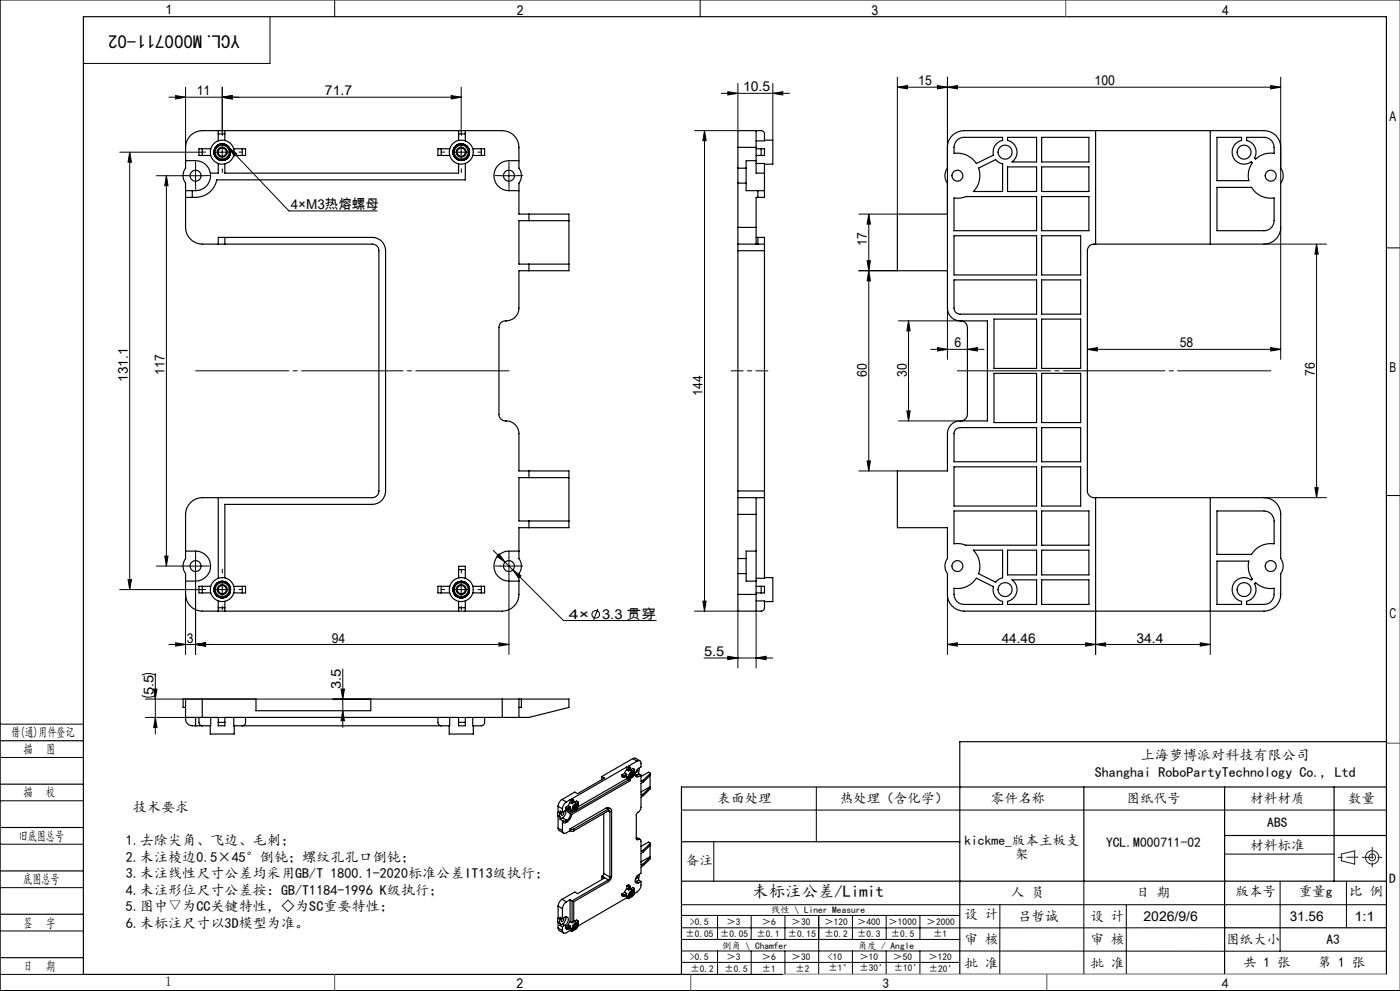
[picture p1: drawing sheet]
<svg xmlns="http://www.w3.org/2000/svg" width="420mm" height="297mm" viewBox="0 0 420 297" stroke-linecap="round" stroke-linejoin="round" font-family="sans-serif">
<g fill="none" stroke="#000" stroke-width=".3">
<path d="M100.4 0v5M210 0v5M420 0h-419.9v297h419.9M81 5v14h-56M50.7 29.1h87.7M52.7 28.6l3 .5-3 .6zM55.7 26.1v18.1M66.7 29.1l3-.5v1.1zM66.7 26.1v13.4M135.4 28.6l3 .5-3 .6zM138.4 26.1v13.4M211.3 39.2v144"/>
<path d="M211.3 39.2l.5 3h-.9zM216.4 28h20.5M218.3 27.5l3.1 .5-3.1 .5zM221.4 25v14.2h-13M231.8 28l3-.5v1zM231.8 25v17M269.2 26.1l3-.5v1zM269.2 26.1h115M269.2 23.1v41.1h-11.6M281.2 25.6l3 .5-3 .5zM284.2 26.1l3-.5v1zM284.2 23.1v58"/>
<path d="M381.2 25.6l3 .5-3 .5zM384.2 23.1v31.8M35.9 45.6h24.7M38.9 45.6l.5 3h-1zM38.9 45.6v131.1M46.9 52.7h7.6M49.9 52.7l.5 3h-1zM49.9 52.7v116.9M56.2 52.7h5M58.7 50.2v4.9M64.2 45.6h5M66.7 43.1v5"/>
<path d="M68.6 44.2l2.4 1.9-.7 .7zM68.6 44.2l18.1 19h26.4M135.9 45.6h5M138.4 43.1v5M150.2 52.7h5M152.7 50.2v4.9M260.1 78.1h1l-.5 3zM260.6 64.2l.5 3h-1zM260.6 64.2v76.9M379.2 73.2h18.8M384.2 68.2v39.5M395 73.2l.5 3h-1z"/>
<path d="M395 73.2v76M415.9 74.3h4.1M257.6 81.1h11.6M260.6 81.1l.5 3.1h-1zM269.6 96.2h18.4M272.6 96.2l.4 3h-.9zM272.6 96.2v29.9M284.2 92.4v15.3M279.2 104.7h16M281.2 104.2l3 .5-3 .5zM290.2 104.7l3-.5v1zM326.2 104.7l3-.5v1z"/>
<path d="M326.2 104.7h58M381.2 104.2l3 .5-3 .5zM260.1 138.1h1l-.5 3zM269.6 126.1h18.4M272.1 123.2h.9l-.4 2.9zM257.6 141.1h11.6M379.2 149.2h18.8M394.5 146.2h1l-.5 3zM415.9 148.5h4.1M35.9 176.7h24.7M38.4 173.7h1l-.5 3zM46.9 169.6h7.6"/>
<path d="M49.4 166.6h1l-.5 3zM55.7 178.1v18M56.2 169.6h5M58.7 173.8v22.3M58.7 167.1v5.1M64.2 176.7h5M66.7 174.2v5M135.9 176.7h5M138.4 174.2v5M148 165l3.5 3.5M149 166.7l.8-.7 1.7 2.5zM150.2 169.6h5"/>
<path d="M151.5 168.5l17.6 17.5h27.8M152.7 167.1v5.1M152.7 173.8v22.3M153.8 170.8l2.5 1.8-.7 .7zM284.2 178.1v18M50.7 193.1h102M52.7 192.6l3 .5-3 .5zM58.7 193.1l3-.5v1zM149.7 192.6l3 .5-3 .5zM179.4 182.5l-1.3 3.2M208.4 183.2h13v17M210.9 180.2h.9l-.5 3z"/>
<path d="M211.2 197.2h20.6M218.3 196.7l3.1 .5-3.1 .5zM226.8 197.2l3-.5v1zM226.8 183.2v17M284.2 193.1l3-.5v1zM325.7 192.6l3 .5-3 .5zM328.7 193.1l3-.5v1zM328.7 183.2v12.9M360.1 192.6l3 .5-3 .5zM363.1 193.1h-78.9M363.1 183.2v12.9M0 217h25"/>
<path d="M42.5 208.5l1.9 .4 2.2-.4M42.5 202.3l1.9-.4 2.2 .4M43.6 215h96M43.6 209.5h67.6M46.1 206.5h1l-.5 3zM46.6 215l.5 3h-1zM46.6 201.9v18.1M102.3 206.5h1l-.5 3zM102.8 213l.5 3h-1zM102.8 200.5v17.5M0 227h25M0 240h25"/>
<path d="M244.9 236v16.3M0 253h25M204.4 242.8h211.5M214.1 252.4v11.8M367.4 256h32.8M0 266h25M0 279h25M204.4 271.1h211.5M204.4 278.1h163M204.4 274.4h83.5M215.3 274.4v7.1M225.4 274.4v7.1"/>
<path d="M235.5 274.4v7.1M245.6 274.4v17.6M255.7 274.4v7.1M265.9 274.4v7.1M276 274.4v7.1M300 271.1l-.1 21M325.2 264.1v27.9M337.9 271.1v20.9M384 264.2v20.9M403.9 264.1v14M0 292h25M204.4 285l211.5 .1"/>
<path d="M204.4 288.4h83.5M204.5 281.5h83.5M215.3 285v7M225.4 285v7M235.5 285v7M255.7 285v7M265.9 285v7M276 285v7M287.9 292h128"/>
<circle cx="178.7" cy="184.1" r="1.14"/>
</g>
<g fill="none" stroke="#191924" stroke-width=".3">
<path d="M402.4 256l4-1v4l-4-1z"/>
<circle cx="411.7" cy="257" r="1"/>
<circle cx="411.7" cy="257" r="2"/>
</g>
<path d="M58.7 111.1h94M287.2 111.1h94" fill="none" stroke="#000" stroke-width=".3" stroke-dasharray="30.5 1.3 1.3 1.3" stroke-dashoffset="2.5"/>
<g fill="none" stroke="#000" stroke-width=".3" stroke-dasharray="30.5 1.3 1.3 1.3">
<path d="M56.2 52.6h-1.7M58.7 50.1v-1.6M58.7 55.1v1.7M61.2 52.6h1.6M61.7 45.6h-1.1M66.7 40.6v-1.1M66.7 50.6v1.1M71.7 45.6h1.1M133.4 45.6h-1.1M138.4 40.6v-1.1M138.4 50.6v1.1M143.4 45.6h1.1"/>
<path d="M150.2 52.6h-1.7M152.7 50.1v-1.6M152.7 55.1v1.7M155.2 52.6h1.6M56.2 169.6h-1.7M58.7 167.1v-1.6M58.7 172.1v1.7M61.2 169.6h1.6M61.7 176.7h-1.1M66.7 171.7v-1.1M71.7 176.7h1.1M133.4 176.7h-1.1"/>
<path d="M138.4 171.7v-1.1M143.4 176.7h1.1M150.2 169.6h-1.7M152.7 167.1v-1.6M152.7 172.1v1.7M155.2 169.6h1.6M66.7 181.7v1.1M138.4 181.7v1.1"/>
</g>
<path d="M230.4 111.1h-11" fill="none" stroke="#000" stroke-width=".3" stroke-dasharray="30.5 1.3 1.3 1.3" stroke-dashoffset="26.9"/>
<g fill="none" stroke="#000" stroke-width=".35">
<path d="M25 5h390.9v287h-390.9zM65.5 39.2v.9M67.5 39.2v.9M137.6 39.2v.9M139.6 39.2v.9M226.8 39.2v5M328.7 39.2v34M363.1 39.2v34M55.7 57.1h2M55.7 59.2h2M55.7 48.2a7.4 7.4 0 0 1 5.9 1 4.5 4.5 0 0 1 1.5 2.7M57.7 57.1v2.1"/>
<path d="M60.7 44.6h-1v2h1M60.7 44.6v2M60.7 46.6h2.5M60.7 44.6h2.5M63.1 51.9a4.6 4.6 0 0 1-5.4 5.2M64.2 45.1l.1 1.2M64.2 45v.1M64.3 46.4h.1M64.3 44.9h.1M64.3 44.9l.1 .1h-.2M64.3 46.4l.3 .5M64.3 44.7h.1"/>
<path d="M64.3 44.7v.1M64.6 47h.1M64.6 44.3h.1M64.6 44.3v.3h-.2M64.6 47l.5 .6 .2-.1v.2l.6 .3M65.5 49v2.9h-2.4M65.5 40.1v2.1M65.5 40.1h2M65.9 43.2h.1M65.9 43.2l-.7 .4-.6 .6M65.9 48h1.5M65.9 48h.1"/>
<path d="M65.9 43.2h1.5M67.4 43.2h.1M67.5 48h.1M67.5 43.2l.7 .4 .6 .6M67.5 40.1v2M67.5 49.1v2.8h70.1v-2.8M68.8 44.2h.1M68.8 47l-.6 .6-.2-.1v.2l-.5 .3M68.8 46.9h.1M68.8 44.3l.2 .3M69 44.6h.1M69 44.7v.1"/>
<path d="M69 46.4l-.2 .5M69 44.8h.1M69.1 46.3h.1M69.1 44.9l-.2 .1h.2M69.1 45.1v1.2M69.1 45v.1M70.1 46.6h2.6M70.1 44.6h2.6M72.7 44.6h1v2h-1M72.7 44.6v2M132.4 44.6h-1v2h1M132.4 44.6v2"/>
<path d="M132.4 46.6h2.5M132.4 44.6h2.5M135.9 45v.1M135.9 45.1l.1 1.2M136 44.8v.1M136 46.4l.3 .4-.1 .1M136 46.4h.1M136 44.9l-.1 .1M136.1 44.6v.1M136.1 44.7l.1 .1h-.2M136.2 44.3h.1M136.2 44.3l.1 .1-.2 .2"/>
<path d="M136.3 47h.1M136.3 47l.5 .6M136.8 47.6h.1M136.9 47.6l.1 .1M137 43.5h.1M137 43.5l-.7 .7M137.1 47.7h.1M137.1 47.7l.7 .3 .9 .1M137.6 40.1v2M137.6 40.1h2M138.7 43.1h-.9l-.7 .4M138.7 48.1h.1"/>
<path d="M138.7 43.1h.1M138.7 43.1l.4 .1M139.1 43.2h.1M139.1 48h.1M139.1 48l-.3-.1-.1 .2M139.1 43.2l.6 .3M139.6 49v4.9h-74.5a6.6 6.6 0 0 1-7.4 5.3M139.6 40.1v2.1M139.7 43.5h.1M139.7 47.7l-.6 .3M139.7 43.5l.8 .7M139.7 47.7h.1"/>
<path d="M139.9 47.6h.1M139.9 47.6l-.2 .1M140.5 47l-.6 .6M140.5 44.2h.1M140.5 44.3l-.1 .1 .3 .2M140.5 46.9v.1M140.7 44.6v.1M140.7 44.7l-.1 .1h.2M140.8 44.9v1.4M140.8 44.8v.1M140.8 46.3v.1M140.8 46.4l-.4 .4 .1 .1"/>
<path d="M141.8 46.6h2.6M141.8 44.6h2.6M144.4 44.6h1v2h-1M144.4 44.6v2M155.7 48.2a6.9 6.9 0 0 0-6.4 1.4 4.5 4.5 0 0 0-.7 4.9 4.5 4.5 0 0 0 4.1 2.6h3M221.4 50.4v4.5M221.4 50.4h2.4M221.4 54.9h2.4M221.4 44.2v6.2M221.4 54.9v13.3M221.4 44.2h5.4M223.8 50.4v4.5"/>
<path d="M223.8 54.9v2.2h3.6M226.8 42.2h2.5v-2.1a.96 .96 0 0 0-.9-.9h-7v5M226.8 48.2v3.7h2.5M226.8 46.6h1.6M226.8 44.6h1.6M226.8 48.2h-3v2.2M226.8 44.2v4M226.8 49h2.5v2.9M227.4 57.1h1.9M227.4 59.2h-.6v9M227.4 57.1v2.1M228.4 44.6h.9v2h-.9"/>
<path d="M228.4 44.6v2M229.3 57.1v2.1h-1.9M229.3 51.9v5.2M229.3 42h2.5v7.2h-2.5M285.7 40.6a5.2 5.2 0 0 1 3.5-1.4h90a4.9 4.9 0 0 1 5 5v6.2a3.8 3.8 0 0 1 0 4.5v13.3a5 5 0 0 1-5 5h-51a1.99 1.99 0 0 0-2 1.9v72a2.05 2.05 0 0 0 2 2.1h51a5 5 0 0 1 5 5v13.2a3.8 3.8 0 0 1 0 4.5v6.2a5 5 0 0 1-5 5.1h-90a5 5 0 0 1-5-5.1v-6.2a3.7 3.7 0 0 1 0-4.5v-9.3h-15v-17h15v-11.1a3.8 3.8 0 0 1 3.8-3.9h8.2v-29.9h-8.2a3.8 3.8 0 0 1-3.8-3.8v-11.3h-15v-16.9h15v-9.3a3.6 3.6 0 0 1 0-4.5v-6.2a4.8 4.8 0 0 1 1.5-3.6zM286.2 59.3a6.6 6.6 0 0 0 3.6-.4h21.2v10.2h-24.8zM287.1 42a2.87 2.87 0 0 1 2.1-.8h11.6v.9a3.6 3.6 0 0 0-2.8 4.4l-5.1 2.5a6.8 6.8 0 0 0-6.7-3 4.5 4.5 0 0 1 .9-4zM293.6 50.4l5.1-2.6 .9 .8 1.2 .5v8.3h-8.8a6.9 6.9 0 0 0 1.6-7zM302.3 41.2h8.7v7.3h-7.4a3.6 3.6 0 0 0 1.4-3.6 3.6 3.6 0 0 0-2.7-2.8zM302.3 50h8.7v7.4h-8.7zM312.5 41.2h14.2v7.3h-14.2zM312.5 58.9h14.2v10.2h-14.2z"/>
<path d="M312.5 50h14.2v7.4h-14.2zM365.1 41.2h7.4v.9a3.6 3.6 0 0 0-2.6 5 3.6 3.6 0 0 0 5.5 1.4l.3 .3a6.6 6.6 0 0 0-1 5.3h-9.6zM365.1 56.2h10.4a6.7 6.7 0 0 0 6.7 3.1v6.8a3 3 0 0 1-3 3h-14.1zM374 41.2h5.2a3 3 0 0 1 3 3v1.8a6.6 6.6 0 0 0-5.5 1.7l-.4-.3a3.6 3.6 0 0 0-2.3-5.3zM65.5 73.2h-4.8a5.1 5.1 0 0 1-5-5v-13.3a3.8 3.8 0 0 1 0-4.5v-6.2a5 5 0 0 1 5-5h90a5 5 0 0 1 5 5v6.2a3.8 3.8 0 0 1 0 4.5v9.3h15v16.9h-15v11.3a3.9 3.9 0 0 1-4.4 3.8l-1.1 .5-.5 1.4v26a2 2 0 0 0 2.2 2 3.9 3.9 0 0 1 3.8 3.9v11.1h15v17h-15v9.3a3.8 3.8 0 0 1 0 4.5v6.2a5.1 5.1 0 0 1-5 5.1h-90a5.1 5.1 0 0 1-5-5.1v-6.2a3.8 3.8 0 0 1 0-4.5v-13.2a5.1 5.1 0 0 1 5-5h51a1.99 1.99 0 0 0 2-2.1v-72a1.93 1.93 0 0 0-2-1.9h-44.2M65.5 73.2h2M67.5 71.2h44.2a4 4 0 0 1 4 3.9v72a4 4 0 0 1-4 4.1h-44.2v22M67.5 71.2h-2v2M67.5 71.2v2M158.7 64.2v1.9M158.7 79.2v1.9M170.7 66.1h-15v13.1h15"/>
<path d="M221.4 68.2v5M221.4 73.2v1.9M221.4 73.2h6M221.4 68.2h5.4M221.4 75.1v72M221.4 75.1h7.9M226.8 68.2v5M226.8 71.2h.6M227.4 71.2h1.9v2M227.4 73.2h1.9M227.4 71.2v2M229.3 73.2v1.9"/>
<path d="M229.3 75.1v72M286.2 70.7h24.8v11.7h-24.8zM312.5 70.7h11.7v11.7h-11.7zM286.2 83.9h24.8v10.3h-23a1.81 1.81 0 0 1-1.8-1.8zM288.2 96.2a2.01 2.01 0 0 1 2 1.9v26a2.01 2.01 0 0 1-2 2M298.2 95.6h12.8v14.8h-12.8zM312.5 83.9h11.7v10.3h-11.7zM312.5 95.6h11.7v14.8h-11.7zM298.2 111.9h12.8v14.7h-12.8zM312.5 111.9h11.7v14.7h-11.7zM286.2 139.9h24.8v11.8h-24.8zM286.7 128.7l1.3-.5h23v10.2h-24.8v-8.4z"/>
<path d="M312.5 128.2h11.7v10.2h-11.7zM312.5 139.9h11.7v11.8h-11.7zM65.5 149.2v24.1M158.7 141.1v2.1M158.7 156.1v2M170.7 143.2h-15v12.9h15M221.4 149.2v5M221.4 147.1v2.1M221.4 149.2h7.9M221.4 154.2v13.2M221.4 154.2h5.4M221.4 147.1h7.9"/>
<path d="M226.8 149.2v5M226.8 154.2v11M229.3 147.1v2.1M229.3 149.2v24.1h-2.5M286.2 153.1h24.8v10.3h-21.2a6.6 6.6 0 0 0-3.6-.4zM312.5 153.1h14.2v10.3h-14.2zM328.7 149.2v34M363.1 149.2v34M365.1 153.1h14.1a3 3 0 0 1 3 3v6.9a6.7 6.7 0 0 0-6.7 3.2h-10.4zM55.7 165.2h3a4.5 4.5 0 0 1 4.5 4.5 4.5 4.5 0 0 1-4.5 4.5h-3M60.7 175.7h-1v2h1M60.7 177.7h2.5"/>
<path d="M60.7 175.7v2M60.7 175.7h2.5M64.2 176.2l.1 1.2M64.2 176.1v.1M64.3 177.4v.1M64.3 176h.1M64.3 176l.1 .1h-.2M64.3 177.5l.8 1.2 .8 .4M65.9 179.1h.1M65.9 179.1h1.5M67.5 179.1h.1M68.9 175.5l-1.1-1-1.3-.3-1.3 .5-.9 1.2"/>
<path d="M68.9 175.5v.1M68.9 175.6l.1 .3M69 177.5l-.5 .9-1 .7M69 175.9h.1M69.1 177.4l-.1 .1M69.1 176l-.2 .1h.2M69.1 176.1v.1M69.1 176.2v1.2M70.1 177.7h2.6M70.1 175.7h2.6M72.7 175.7h1v2h-1M72.7 175.7v2"/>
<path d="M132.4 175.7h-1v2h1M132.4 175.7v2M132.4 177.7h2.5M132.4 175.7h2.5M135.9 176.2l.1 1.2M135.9 176.1v.1M136 177.5l.3 .4-.1 .1 .8 .8M136 175.9v.1M136 177.4v.1M136 176l.1 .1h-.2M137 174.6h.1M137 174.6l-.8 .8 .1 .1-.3 .4"/>
<path d="M137.1 178.8h.1M137.1 178.8l.5 .3 .2-.1v.1l.9 .1M137.6 170.7v-1h2v1M137.6 170.7v2.5M137.6 170.7h2M138.7 174.2l-.9 .1v.1l-.2-.1-.5 .3M138.7 174.2h.1M138.7 179.2h.1M138.7 174.2l1 .4M139.1 179.1l-.1-.1-.3 .2M139.1 179.1h.1M139.6 170.7v2.6"/>
<path d="M139.7 174.6h.1M139.7 178.8l-.6 .3M139.7 174.6l.8 .8-.1 .1 .4 .4M139.7 178.8h.1M140.8 177.5l-.4 .4 .1 .1-.8 .8M140.8 176v1.4M140.8 175.9v.1M140.8 177.4v.1M141.8 177.7h2.6M141.8 175.7h2.6M144.4 175.7h1v2h-1M144.4 175.7v2"/>
<path d="M155.7 165.2h-3a4.5 4.5 0 0 0-4.5 4.5 4.5 4.5 0 0 0 4.5 4.5h3M221.4 167.4v4.5M221.4 178.1v5.1h7a.97 .97 0 0 0 .9-1.1v-2h-2.5M221.4 167.4h2.4M221.4 171.9h2.4M221.4 171.9v6.2M221.4 178.1h5.4M223.8 167.4v4.5M223.8 171.9v2.3h3M226.8 178.1v5.1M226.8 165.2v9M226.8 177.7h1.6"/>
<path d="M226.8 175.7h1.6M226.8 165.2h-3v2.2M226.8 174.2v3.9M228.4 175.7h.9v2h-.9M228.4 175.7v2M229.3 173.1h2.5v7.2h-2.5M286.2 176.3a6.8 6.8 0 0 0 6.7-3l5.1 2.5a3.6 3.6 0 0 0 2.8 4.4v.9h-11.6a3 3 0 0 1-3-3zM292 164.9h8.8v8.3a3.4 3.4 0 0 0-2.1 1.3l-5.1-2.6a7 7 0 0 0-1.6-7zM302.3 164.9h8.7v7.4h-8.7zM303.6 173.8h7.4v7.3h-8.7v-.9a3.6 3.6 0 0 0 2.7-2.8 3.6 3.6 0 0 0-1.4-3.6zM312.5 173.8h14.2v7.3h-14.2zM312.5 164.9h14.2v7.4h-14.2z"/>
<path d="M365.1 168.2h9.6a6.6 6.6 0 0 0 1 5.3l-.3 .3a3.6 3.6 0 0 0-5.5 1.4 3.6 3.6 0 0 0 2.6 5v.9h-7.4zM376.3 174.9l.4-.2a6.8 6.8 0 0 0 5.5 1.6 3.9 3.9 0 0 1-1.8 4.6l-1.2 .2h-5.2v-.9a3.6 3.6 0 0 0 2.3-5.3zM65.5 182.1v1.1M65.5 180.1v2M65.5 182.1h2M67.5 182.1v1.1M67.5 180.2v1.9M137.6 182.1v1.1M137.6 180.2v1.9M137.6 182.1h2M139.6 182.1v1.1M139.6 180.1v2"/>
<path d="M55.7 215h5M55.7 209.5h5M55.7 209.5h-.8v2.5h.8M55.7 209.5v6a2.26 2.26 0 0 0 3 2M58.7 217.5h2M58.7 215v2.5M59.7 215v1.5a1.02 1.02 0 0 0 1 1M60.7 215h4.8v1.5M60.7 209.5v5.5M60.7 209.5h16.1v3.5h34.4v-3.5h39.5M63.1 217.5v2.5h7.2v-2.5M63.2 215v2.5h-2.5"/>
<path d="M65.5 216.5v1h2v-1M65.5 216.5h2M67.5 216.5v-1.5h70.1v1.5M70.1 215v2.5h64.8v-2.5M73.7 215v1.5a1.02 1.02 0 0 1-1 1M131.4 215v1.5a1.02 1.02 0 0 0 1 1M134.8 217.5v2.5h7.2v-2.5M137.6 216.5v1h2v-1M137.6 216.5h2M141.8 215v2.5h2.6a1.02 1.02 0 0 0 1-1v-1.5M150.7 209.5h5M150.7 215h5"/>
<path d="M150.7 215h-11.1v1.5M150.7 209.5v5.5M155.7 209.5h.7M155.7 209.5v5.5M156.4 209.5v2.5h-.7M156.4 209.5h14.3v2.5l-12 3h-3M0 222h25M0 235h25M168.6 239.6a2.61 2.61 0 0 0-1.2 2M168.6 239.6l1.3 .7M171 239.7v.8M171 239.7l-1.1 .6"/>
<path d="M171 239.7l.4 .2M171.4 239.9l.2 .4M171.9 239.6l.2 .4M171.9 239.6l-.5 .3M180.5 232.7l.9 .5-8.2 4.7-.8-.5-3.8 2.2M180.5 232.7v1M186.6 232.2v.6l.3 .1M186.6 232.2l.3 .2M186.9 232.4h.5M186.9 232.9h.5M186.9 232.4v.5M187.4 232.4v.5"/>
<path d="M187.4 231.7l-.8 .5M187.4 231.7l.6 .4M187.9 232.7l.9 .6M188 232.1v.5l-.6 .3M188 232.1l-.6 .3M188 230.7l-.6 1M188 229.9v.8M188 232.8v.6M188 229.9l-16.5 9.5 .4 .2M188 229.9l.4 .2M188 233.4l-14.7 8.5M188 233.4l.6 .3"/>
<path d="M188 230.7l.6 .3M188.4 230.1l.2 .4M188.6 233.7l-16.5 9.5v-.1M188.6 230.5v.5M188.6 233.1v.6M188.8 232.6v.1M188.8 232.6h.1M188.8 232.5h.1M188.8 232.5v.1M188.8 232.7h.1M188.8 232.4v.1M188.8 232.4h.1"/>
<path d="M188.8 232.3h.1M188.9 229.8l.2 .4M188.9 232.8h.1M188.9 232.3h.1M188.9 232.2h.1M188.9 229.8l-.5 .3M188.9 232.3l-.1 .1M188.9 232.4l-.1 .1M188.9 232.1h.1M188.9 232.2v.1M188.9 232.8v.1M188.9 232.9h.1"/>
<path d="M188.9 232.1v.1M189 231.6a.68 .68 0 0 1 1-.4 .68 .68 0 0 1 .2 1 1.16 1.16 0 0 1-1.5 .9l-.1-.8zM189 232.9h.1M189 232h.1M189 232.9h-.1M189 232.9l.1 .1M189 231.9v.2M189.1 231.9h.1M189.1 233.3v.7l-17.6 10.1a3.4 3.4 0 0 1-1.7 2.4M189.1 230.2v.6l-.5 .2M189.1 233h.1M189.1 231.9h-.1"/>
<path d="M189.1 231.8h.1M189.1 230.6l.9 .6M189.1 231.8v.1M189.1 230.2l-.5 .3M189.1 231.7v.1M189.1 231.7l.1 .1M189.2 231.8a.42 .42 0 0 1 .6-.2 .42 .42 0 0 1 0 .7 .46 .46 0 0 1-.4 .5 .46 .46 0 0 1-.5-.4zM189.2 232.9l-.1 .1M189.2 232.9v.1M189.2 230.7l.7-.4 .4 .2-.1 .3M189.2 231.7h.1M189.2 231.7v.1"/>
<path d="M189.2 233h.1M189.3 232.9h.1M189.3 231.6h.1M189.3 231.9l.3-.2a.46 .46 0 0 1 0 .6 .46 .46 0 0 1-.5 .2zM189.3 231.6l-.1 .1M189.3 232.9l-.1 .1M189.4 232.9h.1M189.4 231.6h-.1M189.4 231.5v.1M189.4 231.8a.34 .34 0 0 1 .2 .5 .34 .34 0 0 1-.5 .1M189.4 232.9h-.1M189.4 232.8v.1"/>
<path d="M189.5 232.8h.1M189.5 231.5h.1M189.6 231.5h.1M189.6 232.8h.1M189.6 232.8h-.1M189.6 231.5l-.3 .1M189.7 231.5h.1M189.7 232.7h.1M189.7 232.6l-.1 .1M189.8 232.5h.1M189.8 232.5l-.1 .1M189.8 227.4l.7-.2 1.4 .8"/>
<path d="M189.8 231.5h.1M189.8 232.4h.1M189.8 227.4l-9.3 5.3M189.8 227.4l1.3 .7M189.9 231.5h.1M189.9 232.3v.1M189.9 232.4l-.1 .1M189.9 231.5l-.1 .1M189.9 231.5v.1M189.9 232.3h.1M189.9 232.2v.1M189.9 232.2h.1"/>
<path d="M189.9 231.6h.1M189.9 231.6l.1 .2M190 231.7h.1M190 232h.1M190 232.1h.1M190 231.7h-.1M190 231.9h.1M190 232.1l-.1 .1M190 231.8h.1M190 231.8v.1M190 231.9v.3M190.2 230.8l-.4 .2"/>
<path d="M190.2 230.8v.5M190.2 231.3h.1M190.3 230.6l-.1 .7M190.9 232.3l-.3 .1M190.9 232.3l.7 .4M191.1 228.1a.7 .7 0 0 1 .9-.1 .7 .7 0 0 1 .3 .8v1.1a2.39 2.39 0 0 0-1.7 2.5l.4 .5 .6-.2M191.1 228.1l-2.6 1.5 .4 .2M191.2 230.6a.62 .62 0 0 1-.6 1M191.6 231.9l-.7 .4M191.6 231.9l.7 .4M191.7 230.2l-.1 1.7M192.3 232.3v1.9l.7-.4"/>
<path d="M192.3 232.3l-.7 .4M193 238.4l-.7 .5v3.2l-.2 .7-.7 .6M193 234.3l-.7 .5v3.5l.7-.4M193 233.8v.5M193 237.9v.5M195 232.4v3.4M195 235.8l-2.7 1.5M195 235.8l.1 .1M195.1 231.8l-.5-.4-2.3 1.3M195.1 231.8l-2.1 2M195.1 231.8v.5l-2.1 2M195.1 235.9v.5l-2.1 2"/>
<path d="M195.1 235.9l-2.1 2M325.2 235.9v28.2M367.4 235.9v56.1M400.2 235.9v28.3M415.9 235.9h-211.5v56.1M415.9 222.3h-128v69.7M0 248h25M167.4 243.3l-.1 .7 .1 .6M167.4 248.2l.2 .6 1.5 .9M167.4 241.6l1.3 .8M167.4 243.3l.6 .4M167.4 241.6v1.7"/>
<path d="M167.4 244.6v3.6M167.4 244.6l.6 .3M167.4 248.2l1.3 .7M168 243.7l-.1 .5 .1 .7M168 244.9v.6M168 245.5l.8 .5M168.7 248.9a.72 .72 0 0 0 .4 .8 .72 .72 0 0 0 .8-.1l1.1-.6M168.7 243.5l.7-.4a.63 .63 0 0 1 .7-.2 .63 .63 0 0 1 .4 .6M168.7 242.4v1.1M168.7 243.5l-.7-.4v.6M168.7 245.1l1.3 .7M168.7 245.1l-.7 .4"/>
<path d="M168.8 246h1M168.8 246.5h1M168.8 246.5l-.1 2.4M168.8 246v.5M168.9 243.4a.47 .47 0 0 1 .1 .7 .47 .47 0 0 1-.7 0l.4-.7M169.7 242v.5l.3 .2M169.7 242l.3 .2M169.8 243a2.18 2.18 0 0 1-1.1 2.1M169.8 246v.5M169.9 240.3a2.61 2.61 0 0 0-1.2 2.1M170 242.2h.5M170 242.7h.5"/>
<path d="M170 242.2v.5M170 245.8l-.2 .2M170.5 241.5l-.8 .5M170.5 241.5l.6 .3M170.5 242.2v.5M170.5 243.5l.6 .3M171 242.5l.9 .5M171 240.5l-.5 1M171 242.5v.7M171 248.4v.6M171 243.2l-.5 .3M171 240.5l.6 .4"/>
<path d="M171 243.2l.6 .3M171 248.4l.2 .1M171 249h.2M171.1 243.8a2.13 2.13 0 0 1-1.1 2M171.1 241.8v.6l-.6 .3M171.1 241.8l-.6 .4M171.2 248.5h.9M171.2 249h.9M171.2 248.5v.5M171.6 240.3v.6M171.6 242.8v.7M171.6 243.5l-.5 .3"/>
<path d="M171.9 242.4h.1M171.9 242.3h.1M171.9 242.2v.1M171.9 242.2h.1M171.9 242.3v.1M171.9 242.5h.1M171.9 242.4v.1M171.9 242.1h.1M172 242.6h.1M172 242h.1M172 241.9v.1M172 242.4l-.1 .1"/>
<path d="M172 242.6l.1 .1M172 242.5h.1M172 242.1h-.1M172 241.9h.1M172 242.2h-.1M172 242l-.1 .1M172 241.8h.1M172.1 242.7h.1M172.1 241.8h.1M172.1 241.8l-.1 .1M172.1 242.6v.1M172.1 240v.6l-.5 .3"/>
<path d="M172.1 241.7h.1M172.1 240.3l1 .6M172.1 240l-.5 .3M172.1 248.5v.5M172.2 242.7h.1M172.2 241.6h.1M172.2 241.6l-.2 .2M172.2 242.7h-.1M172.2 241.5h.1M172.2 241.5l-.1 .2M172.3 241.2a.64 .64 0 0 1 .9-.2 .64 .64 0 0 1 0 1 .94 .94 0 0 1-.5 .9 .94 .94 0 0 1-1-.2v-.6zM172.3 241.6a.42 .42 0 0 1 .6-.2 .42 .42 0 0 1 0 .6 .49 .49 0 0 1-.3 .5 .49 .49 0 0 1-.6-.2z"/>
<path d="M172.3 242.7h.1M172.3 241.5h.1M172.3 242.7h-.1M172.3 240.4l.7-.3 .4 .2-.1 .2M172.3 241.4h.1M172.4 242.7h.1M172.4 242.7h-.1M172.4 241.4l-.2 .1M172.4 241.6l.2-.1a.45 .45 0 0 1 .1 .6 .45 .45 0 0 1-.5 .1zM172.4 241.4h.1M172.4 242.6v.1M172.4 241.3h.1"/>
<path d="M172.4 241.3l.1 .1M172.5 242.6h.1M172.5 241.3h.1M172.5 241.6v-.1a.34 .34 0 0 1 .2 .5 .34 .34 0 0 1-.5 .1M172.5 241.3v.1M172.5 242.6l-.1 .1M172.6 242.6h.1M172.6 241.3h.1M172.6 241.2h.1M172.6 242.5v.1M172.6 242.5h.1M172.7 242.5h.1"/>
<path d="M172.7 241.2v.1M172.7 242.5l-.1 .1M172.7 241.2l-.2 .1M172.7 241.2h.1M172.7 242.5h-.1M172.8 241.2h.1M172.8 242.4h.1M172.8 242.4v.1M172.9 241.2h.1M172.9 242.3h.1M172.9 241.2l.1 .1M172.9 242.2h.1"/>
<path d="M172.9 242.2l-.1 .2M172.9 241.3h.1M172.9 242.2v.1M173 241.3h.1M173 242.1h.1M173 242.1l-.1 .1M173 242h.1M173 241.3v.1M173 241.4h.1M173 241.3l.1 .1M173 242l-.1 .1M173.1 241.4h.1"/>
<path d="M173.1 241.5h.1M173.1 241.8h.1M173.1 241.8v.1M173.1 241.9h-.1M173.1 241.4v.1M173.1 241.7h.1M173.1 241.8h-.1M173.1 241.6h.1M173.1 241.7l-.1 .1M173.3 240.5l-.4 .3M173.3 240.5v.6M173.3 241.1h.1"/>
<path d="M173.4 240.4l-.1 .7M181.1 243.8v18M181.9 242.1l.6-.1 .7 .4M181.9 242.1l-10.9 6.3M181.9 242.1l.6 .4M182.5 243h.3l.2 .3M182.5 242.5a.58 .58 0 0 1 .7-.1 .58 .58 0 0 1 .3 .6l-.1 20.1-.9 1.1-10.4 6.1v6l-.5 .2M182.5 242.5l-10.4 6M182.5 243l-10.4 6M182.5 243l.5 .3M183 243.3v19.6M190.9 251.4l.1 .2h.4"/>
<path d="M190.9 250.9l1.2 .7M190.9 251.3l.5 .3M190.9 251.6h.5M191.4 243.5l-.5 .7v7.2M191.4 251.6a.55 .55 0 0 1 .6 0 .55 .55 0 0 1 .3 .5v3.1l.7-.4M191.4 243.4v.1M191.4 251.6h.1M193 259.4l-.7 .4v1.9a2.39 2.39 0 0 0-1.7 2.6l.4 .4 .6-.1M193 255.3l-.7 .4v3.6l.7-.4M193 254.8v.5M193 258.9v.5M195 253.4v3.3"/>
<path d="M195 256.7l-2.7 1.6M195 256.7l.1 .1M195.1 252.7v.6l-2.1 2M195.1 256.8v.5l-2.1 2.1M195.1 252.7l-.5-.3-2.3 1.3M195.1 252.7l-2.1 2.1M195.1 256.8l-2.1 2.1M204.4 252.3h83.5M367.4 250.4h48.5M0 261h25M0 274h25M167.4 275.2l-.1 .7 .1 .5"/>
<path d="M167.4 278.1l.2 .7 1.5 .8M167.4 271.6v3.6M167.4 276.4v1.7M167.4 271.6l1.3 .7M167.4 275.2l.6 .3M167.4 276.4l.6 .4M167.4 278.1l1.3 .8M168 275.5l-.1 .6 .1 .7M168 276.8v.6M168 277.4l.7 .4M168.6 269.5a2.61 2.61 0 0 0-1.2 2.1M168.6 269.5l1.3 .8"/>
<path d="M168.7 278.9a.73 .73 0 0 0 .4 .7 .73 .73 0 0 0 .8-.1l1.1-.6M168.7 275.3l.7-.4a.8 .8 0 0 1 1.1 .2 .8 .8 0 0 1-.1 1.1l-1 1.2M168.7 272.3v3M168.7 277.8v1.1M168.7 275.3l-.7-.4v.6M168.7 277l-.7 .4M168.7 277l.7 .4M168.9 275.2a.5 .5 0 0 1 .1 .7 .5 .5 0 0 1-.6 .2l.3-.8M169.4 277.4l-.7 .4M169.7 277.6v.6l.3 .2M169.7 277.6l.3 .2M169.8 274.8a2.26 2.26 0 0 1-1.1 2.2"/>
<path d="M169.9 270.3a2.63 2.63 0 0 0-1.2 2M170 277.8h.5M170 278.4h.5M170 277.8v.6M170.5 277.8v.6M170.5 277.2l-.8 .4M170.5 277.2l.6 .3M171 278.1l.9 .6M171 276.2l-.5 1M171 278.9l.5 .2 .1-.2M171 269.6v6.6M171 278.2v.7"/>
<path d="M171 269.6l-1.1 .7M171 269.6l.6 .4M171 276.2l.6 .3M171.1 277.5v.6l-.6 .3M171.1 277.5l-.6 .3M171.6 278.9l.5-.2-.5 .4M171.6 270v6.5M171.6 278.5v.4M171.9 278.1h.1M171.9 278h.1M171.9 278.2h.1M171.9 277.8h.1"/>
<path d="M171.9 277.7v.1M172 278.3h.1M172 278.2h.1M172 277.8l-.1 .1M172 277.7h.1M172 277.6h.1M172 278.1l-.1 .1M172 277.8h-.1M172 278.1h-.1M172 277.6v.1M172 278.2v.1M172 277.5h.1"/>
<path d="M172 277.5v.1M172.1 278.3v.1M172.1 277.4v.1M172.1 277.5l-.1 .1M172.1 278.4h.1M172.1 277.4h.1M172.1 276l1 .6M172.2 278.4h.1M172.2 277.3h.1M172.2 277.3l-.1 .1M172.2 277.2h.1M172.2 277.2l-.1 .2"/>
<path d="M172.3 276.9a.63 .63 0 0 1 .9-.2 .63 .63 0 0 1 0 .9 .94 .94 0 0 1-.5 1 .94 .94 0 0 1-1-.2v-.6zM172.3 278.4h.1M172.3 277.1h.1M172.3 278.4h-.1M172.3 277.1l-.1 .1M172.3 276.2l.7-.5 .4 .3-.1 .2M172.4 278.4h.1M172.4 277.1h-.1M172.4 277.1l.3-.1a.61 .61 0 0 1 .2 .9 .61 .61 0 0 1-.9 .1zM172.4 277l-.1 .1M172.4 277.3l.1-.1a.41 .41 0 0 1 .3 .6 .41 .41 0 0 1-.6 .1zM172.4 278.3v.1"/>
<path d="M172.4 277v.1M172.5 278.3h.1M172.5 277h-.1M172.5 277h.1M172.5 277.2a.33 .33 0 0 1 .2 .5 .33 .33 0 0 1-.5 .1M172.5 278.3l-.1 .1M172.6 278.3h.1M172.6 276.9h.1M172.6 278.2h.1M172.6 278.2v.1M172.7 276.9h.1M172.7 278.2h.1"/>
<path d="M172.7 276.9l-.2 .1M172.8 278.1l-.2 .1M172.8 276.9h.1M172.8 278.1h.1M172.8 276.9h-.1M172.8 278v.1M172.9 276.9h.1M172.9 276.9h-.1M172.9 277.9h.1M172.9 277.9l-.1 .2M172.9 277.8h.1M172.9 277.8v.2"/>
<path d="M172.9 276.9v.1M173 277h.1M173 277.8h.1M173 277.7h.1M173 277.7l-.1 .1M173 277.6h.1M173 277.1l.1 .1M173 277.6v.1M173 277.5h.1M173.1 277.1h.1M173.1 277.2h.1M173.1 277.5h.1"/>
<path d="M173.1 277.1h-.1M173.1 277.5l-.1 .1M173.1 277.3h.1M173.1 277.3v.1M173.1 277.4h.1M173.1 277.2v.1M173.1 277.4l-.1 .2M173.3 276.2v.6M173.3 276.2l-.4 .3M173.3 276.8h.1M173.4 276.1l-.1 .7M180.5 262.6v1"/>
<path d="M180.5 262.6l.9 .5-8.2 4.7-.8-.5-3.8 2.2M180.7 262.6l1.8 1.1M180.7 262.6h-.2M181.1 261.8l-.4 .8M181.1 261.8l1.9 1.1M182.5 263.7l-10.9 6.3M183 262.9l-.5 .8M186.6 267.9v.5l.3 .2M186.6 267.9l.3 .2M186.9 268.1h.5M186.9 268.6h.5M186.9 268.1v.5"/>
<path d="M187.4 268.1v.5M187.4 267.4l-.8 .5M187.4 267.4l.6 .4M187.9 268.4l.9 .5M188 267.8v.5l-.6 .3M188 267.8l-.6 .3M188 266.3l-.6 1.1M188 269.1l.5 .2 .1-.2M188 265.4v.9M188 268.5v.6M188 269.1l-14.7 8.5M188 266.3l.6 .4"/>
<path d="M188 265.4l.4 .2M188.4 265.6l.2 .4M188.6 266v.7M188.6 268.8v.3M188.8 268.2v.1M188.8 268.2h.1M188.8 268.1h.1M188.8 268h.1M188.8 268.4l.1 .1M188.9 265.4l.2 .3M188.9 268.5h.1M188.9 265.4l-.4-.3-.5 .3"/>
<path d="M188.9 265.4l-.5 .2M188.9 268.4h-.1M188.9 267.9v.1M188.9 267.9l-.1 .1M188.9 268l-.1 .2M188.9 268.3l-.1 .1M188.9 267.8h.1M188.9 268.5v.1M188.9 269l-.3 .1M188.9 268.6h.1M188.9 267.8v.1M188.9 267.7v.1"/>
<path d="M189 268.6h.1M189 267.7h.1M189 267.6h.1M189 267.6l-.1 .1M189.1 268.6h.1M189.1 267.5h.1M189.1 265.7v.7l-.5 .3M189.1 269l-.5 .3M189.1 266.3l.9 .5M189.1 267.5l-.1 .1M189.1 265.7l-.5 .3M189.1 267.4v.1"/>
<path d="M189.1 267.4h.1M189.2 267.1a.66 .66 0 0 1 .9-.2 .66 .66 0 0 1 .1 1 .97 .97 0 0 1-.6 .9 .97 .97 0 0 1-1-.1v-.7zM189.2 267.5a.42 .42 0 0 1 .6-.2 .42 .42 0 0 1 0 .7 .49 .49 0 0 1-.3 .5 .49 .49 0 0 1-.6-.3zM189.2 268.6h.1M189.2 266.4l.7-.4 .4 .2-.1 .2M189.2 267.4h.1M189.2 267.3h.1M189.2 267.3v.1M189.3 268.6h.1M189.3 267.3h.1M189.3 267.3h-.1M189.3 267.5h.1a.4 .4 0 0 1 .2 .5 .4 .4 0 0 1-.5 .2z"/>
<path d="M189.4 268.6h.1M189.4 267.2h.1M189.4 267.5a.34 .34 0 0 1 .2 .5 .34 .34 0 0 1-.5 0M189.4 268.6h-.2M189.4 268.5h.1M189.5 267.2h.1M189.5 268.5l-.1 .1M189.5 267.2l-.1 .1M189.5 268.5h.1M189.5 268.4v.1M189.6 268.4h.1M189.6 267.1v.1"/>
<path d="M189.6 267.2h-.1M189.6 267.1h.1M189.6 268.4h-.1M189.7 268.3v.1M189.7 267.1h.1M189.7 268.3h.1M189.7 268.3l-.1 .1M189.7 267.1l.1 .1M189.7 267.1v.1M189.8 268.2h.1M189.8 268.2l-.1 .1M189.8 267.2h.1"/>
<path d="M189.8 268.1l-.1 .1M189.8 268.1h.1M189.9 267.2h.1M189.9 268h.1M189.9 268l-.1 .1M189.9 267.2v.1M189.9 267.2h-.1M189.9 267.9v.1M189.9 267.3h.1M189.9 267.8h.1M189.9 267.9h.1M189.9 267.3l.1 .1"/>
<path d="M189.9 267.8v.1M190 267.4h.1M190 267.7h.1M190 267.8h.1M190 267.4v.1M190 267.6h.1M190 267.5h.1M190 267.5v.1M190 267.6v.2M190.2 266.4v.6M190.2 266.4l-.4 .3M190.2 267h.1"/>
<path d="M190.3 266.3l-.1 .7M190.9 264.2l-.3 .1M190.9 264.2l.7 .4M191.2 262.5a.62 .62 0 0 1-.6 .9M191.6 263.8l-.7 .4M191.6 263.8l.7 .4M191.7 262.1l-.1 1.7M192.3 264.2v1.1a2.71 2.71 0 0 1-1.2 2l-.9 .5M192.3 264.2l-.7 .4M204.4 264.1h211.5M367.4 278.1h48.5M0 287h25"/>
<circle cx="58.7" cy="52.6" r="1.65"/>
<circle cx="66.7" cy="45.6" r="3.6"/>
<circle cx="66.7" cy="45.6" r="1.51"/>
<circle cx="66.7" cy="45.6" r="1.23"/>
<circle cx="66.7" cy="45.6" r="2.11"/>
<circle cx="138.4" cy="45.6" r="1.5"/>
<circle cx="138.4" cy="45.6" r="1.22"/>
<circle cx="138.4" cy="45.6" r="3.6"/>
<circle cx="138.4" cy="45.6" r="2.1"/>
<circle cx="152.7" cy="52.6" r="1.66"/>
<circle cx="287.2" cy="52.6" r="1.65"/>
<circle cx="301.5" cy="45.6" r="2.11"/>
<circle cx="373.2" cy="45.6" r="2.1"/>
<circle cx="381.2" cy="52.6" r="1.66"/>
<circle cx="58.7" cy="169.7" r="1.65"/>
<circle cx="66.7" cy="176.7" r="2.12"/>
<circle cx="66.7" cy="176.7" r="1.23"/>
<circle cx="66.7" cy="176.7" r="1.51"/>
<circle cx="66.7" cy="176.7" r="3.6"/>
<circle cx="138.4" cy="176.7" r="1.23"/>
<circle cx="138.4" cy="176.7" r="2.11"/>
<circle cx="138.4" cy="176.7" r="1.5"/>
<circle cx="138.4" cy="176.7" r="3.6"/>
<circle cx="152.7" cy="169.7" r="1.66"/>
<circle cx="287.2" cy="169.7" r="1.65"/>
<circle cx="301.5" cy="176.7" r="2.12"/>
<circle cx="373.2" cy="176.7" r="2.11"/>
<circle cx="381.2" cy="169.7" r="1.66"/>
</g>
<path d="M407.4 256.9l-5.9 .1M408.7 256.9h6M411.7 253.9v6" fill="none" stroke="#191924" stroke-width=".3" stroke-dasharray="6.3 1.3 1.3 1.3" stroke-dashoffset="3"/>
<path d="M235 292h180.9" fill="none" stroke="#c0c0c0" stroke-width=".3"/>
<path d="M319.7 0v5M415.9 222.7h4.1M100.4 292v5M207.2 292v5M314 292v5" fill="none" stroke="#00f" stroke-width=".3"/>
<path d="M406.4 255h.1" fill="none" stroke="#0ff" stroke-width=".3"/>
<g fill="#000">
<path d="M68.6 44.2l2.4 1.9-.7 .7z"/>
<path d="M66.7 29.1l3-.5v1.1zM52.7 28.6l3 .5-3 .6zM290.2 104.7l3-.5v1zM281.2 104.2l3 .5-3 .5zM381.2 104.2l3 .5-3 .5zM326.2 104.7l3-.5v1z"/>
<path d="M66.7 29.1l3-.5v1.1zM135.4 28.6l3 .5-3 .6zM58.7 193.1l3-.5v1zM149.7 192.6l3 .5-3 .5zM52.7 192.6l3 .5-3 .5zM58.7 193.1l3-.5v1zM149.8 166l-.8 .7 2.5 1.8zM153.8 170.8l1.8 2.5 .7-.7zM284.2 26.1l3-.5v1zM381.2 25.6l3 .5-3 .5zM269.2 26.1l3-.5v1zM281.2 25.6l3 .5-3 .5zM328.7 193.1l3-.5v1zM360.1 192.6l3 .5-3 .5z"/>
<path d="M218.3 27.5l3.1 .5-3.1 .5zM231.8 28l3-.5v1z"/>
<path d="M395 73.2l.5 3h-1zM394.5 146.2h1l-.5 3zM272.6 96.2l.4 3h-.9zM272.1 123.2h.9l-.4 2.9zM260.6 81.1l.5 3.1h-1zM260.1 138.1h1l-.5 3z"/>
<path d="M49.4 166.6h1l-.5 3zM49.9 52.7l.5 3h-1zM38.4 173.7h1l-.5 3zM38.9 45.6l.5 3h-1zM210.9 180.2h.9l-.5 3zM211.3 39.2l.5 3h-.9zM260.1 78.1h1l-.5 3zM260.6 64.2l.5 3h-1z"/>
<path d="M226.8 197.2l3-.5v1zM218.3 196.7l3.1 .5-3.1 .5z"/>
<path d="M284.2 193.1l3-.5v1zM325.7 192.6l3 .5-3 .5z"/>
<path d="M46.6 215l.5 3h-1zM46.1 206.5h1l-.5 3zM102.8 213l.5 3h-1zM102.3 206.5h1l-.5 3z"/>
</g>
<text font-size="5.6" x="71.9" y="10.6" transform="rotate(-180 71.9 10.6)">YCL.M000711-02</text>
<text font-size="4.9" x="225.7" y="269">未标注公差/Limit</text>
<g font-size="4.2">
<text x="342.2" y="227.9">上海萝博派对科技有限公司</text>
<text x="328.5" y="232.8">Shanghai RoboPartyTechnology Co., Ltd</text>
<text x="39.9" y="243.5">技术要求</text>
<text x="37.8" y="253.4">1.去除尖角、飞边、毛刺；</text>
<text x="37.8" y="258.3">2.未注棱边0.5×45°倒钝；螺纹孔孔口倒钝；</text>
<text x="37.8" y="263.2">3.未注线性尺寸公差均采用GB/T 1800.1-2020标准公差IT13级执行；</text>
<text x="37.8" y="268.2">4.未注形位尺寸公差按：GB/T1184-1996 K级执行；</text>
<text x="37.8" y="273.1">5.图中▽为CC关键特性，◇为SC重要特性；</text>
<text x="37.8" y="278">6.未标注尺寸以3D模型为准。</text>
</g>
<g font-size="4.1">
<text x="49.6" y="4.3">1</text>
<text x="155.1" y="4.6">2</text>
<text x="261.4" y="4.6">3</text>
<text x="366.6" y="4.6">4</text>
<text x="59" y="28.6">11</text>
<text x="97.5" y="28.6">71.7</text>
<text x="222.9" y="27.4">10.5</text>
<text x="275.5" y="25.6">15</text>
<text x="328.4" y="25.6">100</text>
<text x="416.9" y="36.3">A</text>
<text x="87.2" y="62.6">4×M3热熔螺母</text>
<text x="260.1" y="73.6" transform="rotate(-90 260.1 73.6)">17</text>
<text x="286.4" y="104.1">6</text>
<text x="353.9" y="104.1">58</text>
<text x="49.4" y="112.4" transform="rotate(-90 49.4 112.4)">117</text>
<text x="260.1" y="112.9" transform="rotate(-90 260.1 112.9)">60</text>
<text x="272" y="112.9" transform="rotate(-90 272 112.9)">30</text>
<text x="394.4" y="112.7" transform="rotate(-90 394.4 112.7)">76</text>
<text x="416.9" y="111.3">B</text>
<text x="38.4" y="114.4" transform="rotate(-90 38.4 114.4)">131.1</text>
<text x="210.8" y="118.6" transform="rotate(-90 210.8 118.6)">144</text>
<text x="170.6" y="185.6">4×</text>
<text x="180.6" y="185.6">3.3 贯穿</text>
<text x="416.9" y="185.3">C</text>
<text x="56" y="192.6">3</text>
<text x="99.5" y="192.6">94</text>
<text x="211.2" y="196.6">5.5</text>
<text x="300.5" y="192.6">44.46</text>
<text x="340.9" y="192.6">34.4</text>
<text x="46.1" y="208.4" transform="rotate(-90 46.1 208.4)">5.5</text>
<text x="102.3" y="206.6" transform="rotate(-90 102.3 206.6)">3.5</text>
<text x="3.3" y="220.9">借(通)用件登记</text>
<text x="7.1" y="226">描</text>
<text x="13.9" y="226">图</text>
<text x="7" y="238.9">描</text>
<text x="13.8" y="238.9">校</text>
<text x="215.3" y="240.8">表面处理</text>
<text x="251.9" y="240.8">热处理（含化学）</text>
<text x="297.3" y="240.8">零件名称</text>
<text x="337.9" y="240.8">图纸代号</text>
<text x="375.1" y="240.8">材料材质</text>
<text x="404.4" y="240.8">数量</text>
<text x="380.2" y="247.7">ABS</text>
<text x="5.6" y="252">旧底图总号</text>
<text x="289.3" y="253.2">kickme_版本主板支</text>
<text x="304.6" y="257.4">架</text>
<text x="331.8" y="253.7">YCL.M000711-02</text>
<text x="375.1" y="254.9">材料标准</text>
<text x="205.7" y="259.3">备注</text>
<text x="7" y="265">底图总号</text>
<text x="303.3" y="269">人 员</text>
<text x="340.8" y="269">日 期</text>
<text x="370.6" y="268.7">版本号</text>
<text x="389.6" y="268.7">重量g</text>
<text x="404.8" y="268.7">比 例</text>
<text x="416.7" y="264.6">D</text>
<text x="289.3" y="275.5">设 计</text>
<text x="7" y="278">签</text>
<text x="13.8" y="278">字</text>
<text x="305.4" y="276">吕哲诚</text>
<text x="327.2" y="276">设 计</text>
<text x="343.1" y="276">2026/9/6</text>
<text x="386.9" y="276">31.56</text>
<text x="406.3" y="276">1:1</text>
<text x="289.3" y="283">审 核</text>
<text x="327.2" y="282.9">审 核</text>
<text x="367.8" y="282.9">图纸大小</text>
<text x="397.9" y="283">A3</text>
<text x="7" y="291">日</text>
<text x="13.8" y="291">期</text>
<text x="289.3" y="290.1">批 准</text>
<text x="327.2" y="290">批 准</text>
<text x="373" y="289.8">共 1 张</text>
<text x="395.4" y="289.8">第 1 张</text>
<text x="49.6" y="295.6">1</text>
<text x="154.9" y="296">2</text>
<text x="264.7" y="296">3</text>
<text x="366.6" y="296">4</text>
</g>
<g font-size="2.8">
<text x="231.3" y="273.6">线性 \ Liner Measure</text>
<text x="205.6" y="280.8">±0.05</text>
<text x="207" y="277.2">&gt;0.5</text>
<text x="216" y="280.8">±0.05</text>
<text x="217.9" y="277.2">＞3</text>
<text x="227" y="280.8">±0.1</text>
<text x="228.5" y="277.2">＞6</text>
<text x="236.3" y="280.8">±0.15</text>
<text x="237.5" y="277.2">＞30</text>
<text x="247.4" y="277.2">＞120</text>
<text x="247.4" y="280.8">±0.2</text>
<text x="257.1" y="277.2">＞400</text>
<text x="257.1" y="280.8">±0.3</text>
<text x="266.6" y="277.2">＞1000</text>
<text x="267.3" y="280.8">±0.5</text>
<text x="278" y="277.2">＞2000</text>
<text x="279.9" y="280.8">±1</text>
<text x="207" y="287.8">&gt;0.5</text>
<text x="216.6" y="284.3">倒角 \ Chamfer</text>
<text x="217.9" y="287.8">＞3</text>
<text x="228.5" y="287.8">＞6</text>
<text x="237.5" y="287.8">＞30</text>
<text x="248.4" y="287.8">&lt;10</text>
<text x="257.3" y="284.3">角度 / Angle</text>
<text x="257.8" y="287.8">＞10</text>
<text x="268" y="287.8">＞50</text>
<text x="278.5" y="287.8">＞120</text>
<text x="207.1" y="291.3">±0.2</text>
<text x="217.3" y="291.3">±0.5</text>
<text x="228.5" y="291.3">±1</text>
<text x="238.7" y="291.3">±2</text>
<text x="248.6" y="291.1">±1°</text>
<text x="257.8" y="291.1">±30’</text>
<text x="268.1" y="291.1">±10’</text>
<text x="278.6" y="291.2">±20’</text>
</g>
</svg>
